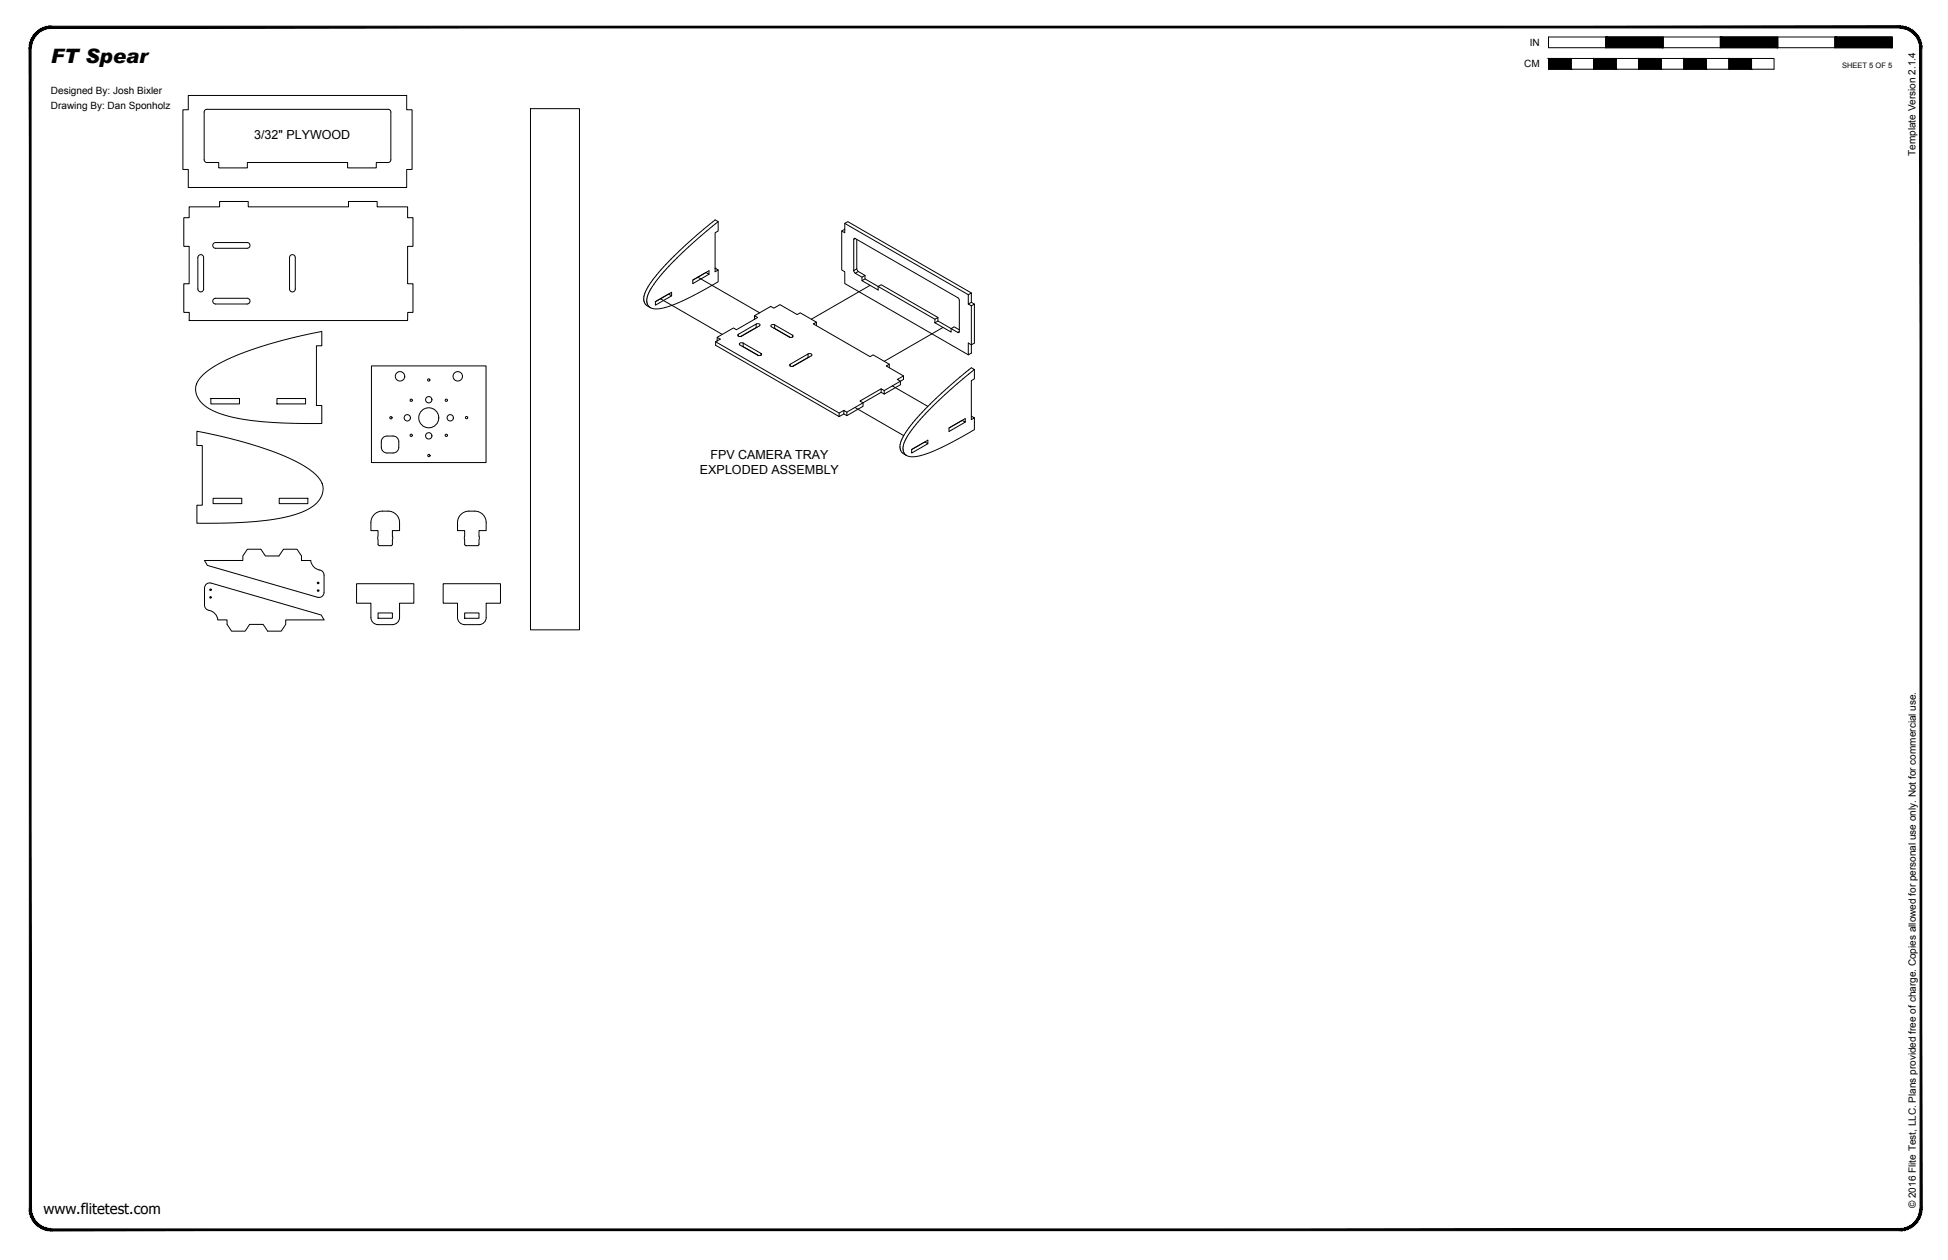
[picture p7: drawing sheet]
<svg xmlns="http://www.w3.org/2000/svg" width="864mm" height="559mm" viewBox="0 0 864 559" stroke-linecap="round" stroke-linejoin="round" font-family="sans-serif">
<!-- layer: 01 CUT -->
<g fill="none" stroke="#000" stroke-width=".44">
<path d="M83.5 42.3h96.8v6.4h2.4v26.5h-2.4v7.9h-96.8v-7.9h-2.4v-26.5h2.4zM235.2 48.2h21.7v231.1h-21.7zM90.5 70.9v-21.2l.2-.7 1-.5h80.8l.5 .5 .3 .7v21.2M90.5 70.9l.2 .7 .6 .4 5.7 .1v2.4h12.7v-2.4h44.4v2.4h12.7v-2.4h5.3l.9-.5 .3-.7M83.9 91.7h13.5v-2.3h12.7v2.3h44.4v-2.3h12.7v2.3h13.5v4.8h2.4v12.7h-2.4v16.6h2.4v12.7h-2.4v3.7h-96.8v-3.7h-2.4v-12.7h2.4v-16.6h-2.4v-12.7h2.4zM318.4 98.3v4.2l-1.4 .7v17.3l1.4-.8-1.4-.7M374.5 99.1l54.8 31.6M88.2 113.2l1.2-.2 .6 .4 .3 .8v14a1.28 1.28 0 0 1-1.3 1.3 1.28 1.28 0 0 1-1.3-1.3v-14zM95.6 107.6h14M95.6 107.6a1.28 1.28 0 0 0-1.3 1.2 1.28 1.28 0 0 0 1.3 1.3h14M109.6 107.6a1.28 1.28 0 0 1 1.2 1.2 1.28 1.28 0 0 1-1.2 1.3M128.9 113.2l1.1-.2 .7 .4 .2 .8v14a1.28 1.28 0 0 1-1.3 1.3 1.28 1.28 0 0 1-1.2-1.3v-14z"/>
<path d="M317 119h.1M318.4 119.7v5.3a94.7 94.7 0 0 1-25.3 11.8 6.3 6.3 0 0 1-7.6-3.2 9.5 9.5 0 0 1 2.4-7.3 126 126 0 0 1 24-24.6l5.1-4.2 1.4 .8a145 145 0 0 0-29.2 28.8 9.1 9.1 0 0 0-2.2 7.7l1.4 1.7M373.2 102.5l1.3 .7v-4.1l1.4-.8 54.7 31.6M374.5 101.7l-1.3 .8v17.2l1.3 .8v5.2l54.8 31.7M379.2 105.8l45.7 26.4 .4 1v13.8l-.7 .4M379.2 105.8l-.7 .4v13.8M379.2 105.8l-.5-.1-.2 .5M379.8 119.2l-1.3 .8M379.8 106.2v13M379.8 119.2l.7 1.2M95.6 132.3h14M95.6 132.3a1.28 1.28 0 0 0-1.3 1.2 1.28 1.28 0 0 0 1.3 1.3h14"/>
<path d="M109.6 132.3a1.28 1.28 0 0 1 1.2 1.2 1.28 1.28 0 0 1-1.2 1.3M290.6 133.8l7.1-4.2v1.6l-1.3-.8zM292.8 132.5l27.4 15.8M297.7 131.2l-7.1 4.1v-1.5M309.4 122.9l27.4 15.8M314.3 121.6l-7.2 4.2v-1.6l7.2-4.1v1.5l-1.3-.7-5.9 3.3M378.5 120l.7 1.2M382.1 124.5l1.4-.8 5.8 3.4v1.5zM383.5 123.7v-1.6l-1.4 .8v1.6M383.5 122.1l-3-1.7-1.3 .8 2.9 1.7M385.7 126.5l-26 15.1M429.3 130.7l1.3-.8v4.2l-1.3 .7z"/>
<path d="M429.3 134.8l1.3 .8 1.4-.7v17.2l-1.4 .8v-17.3M430.6 134.1l1.4 .8M317.3 151.6l54.7 31.6M317.9 151.2v-1.6l1.4 .8-2 1.2v1.5l54.7 31.6v-1.5l2.1-1.2M317.9 151.2h.1M327.3 149.1v-.8l7.9-4.6v1.6l-6.9 3.9M327.3 148.3l-.3 .4 .3 .4h1.5M329.5 152.2v1.5l-.5-.1M329.5 152.2l7.9 4.5M329.5 152.2l-1.1-.2-.7 .6 8.7 5.1M334.5 140l7.2-4.1 1.4 .8 2.7-1.6 7.6 4.4 1.3-.8 7.2 4.2v1.5M334.5 141.6v-1.6l1.4 .8-9.4 5.4-1.4-.7-7.2 4.1"/>
<path d="M335.2 143.7l1.1-.1 .7 .5-8.2 5M335.7 145.1l-.5 .2M337.4 156.7v.9M337.4 156.7l.3 .4-.3 .5h-1.5M343 145.5l.4 .1M343.4 144.1v1.6M343.4 145.7l6.9 3.9M343.4 144.1l7.9 4.6M343.4 144.1l-1.1-.1-.6 .5 8.2 5h1.4l.3-.4-.3-.4M351.3 148.7v.8M358.2 157l1.1-.2 .7 .6-8.2 5h-1.5l-.3-.5 .3-.4M358.7 158.4l-.5 .1"/>
<path d="M361.9 142.9l-1.3 .8 25.1 14.5 1.4-.8 7.2 4.1v1.6M414.5 143.1l1.3-.7 5.8 3.3v1.6zM415.8 142.4v-1.6l-1.3 .8v1.5M415.8 140.8l-25.1-14.5-1.4 .8 25.2 14.5M418.1 145.2l-26.1 15M425.3 146.3l-2.3-1.4-1.4 .8 3 1.7M425.3 147.1l-.2 .4-.5-.1M429.3 152.1l1.3 .8v3.7l-1.3 .8zM90 166.2a60.7 60.7 0 0 1 20.4-10.7 222.8 222.8 0 0 1 32.3-8.5v6.4h-2.4v26.4h2.4v8h-1.9a151.1 151.1 0 0 1-41-3.6 17.9 17.9 0 0 1-12.4-8.5 7.7 7.7 0 0 1 2.6-9.5zM93.5 176.7h12.7v2.4h-12.7zM122.8 176.7h12.7v2.4h-12.7zM164.7 162.3h50.8v42.8h-50.8z"/>
<path d="M350.3 161.5l7.9-4.5v1.5l-6.9 4M350.3 161.5v.9M390.6 172.4l-9.3 5.5 1.3 .7v1.6l-7.2 4.1M392 173.2l-1.4-.8v1.6l-15.2 8.8v1.5l-1.3-.7M394.3 161.5l-1.4 .8 7.6 4.4v1.6l-8.5 4.9v1.6l-1.4-.8M395.6 171.1l15.7 9.1M400.5 166.7l-2.7 1.6 1.4 .8v1.5l-7.2 4.2M432 163.9v4.1l-1.4 .8v17.3l1.4-.8-1.4-.8M87.3 191.2a164.1 164.1 0 0 1 45.9 14.5 21.2 21.2 0 0 1 9.6 8.8 9 9 0 0 1-4.7 10.5 56.3 56.3 0 0 1-24.7 6.3l-13.7 .7-12.4 .1v-8h2.4v-26.5h-2.4zM169.6 194.3l.4-.4a5.1 5.1 0 0 1 4.3-.5l1.1 .2 .8 .7a4.9 4.9 0 0 1 .6 4.1l-.3 1.1-.7 .8a5.1 5.1 0 0 1-4.2 .6l-1.1-.3-.9-.7a4.9 4.9 0 0 1-.6-4zM375.4 182.8l-1.3-.8v1.6l-2.1 1.1M379 180.7l21.6 12.5"/>
<path d="M404.2 199.4l7.1-4.2v1.6l-1.3-.8zM411.3 196.8l-7.1 4.1v-1.5M427.9 187.2l-7.2 4.2v-1.6l7.2-4.1v1.5l-1.3-.8-5.9 3.4M430.6 184.5h.1M432 185.3v5.2a94.4 94.4 0 0 1-25.3 11.9 6.3 6.3 0 0 1-7.6-3.2 9.4 9.4 0 0 1 2.4-7.3 125.8 125.8 0 0 1 24-24.6l5.1-4.2 1.4 .8a145 145 0 0 0-29.2 28.8 9 9 0 0 0-2.2 7.6l1.4 1.7M94.5 221h12.7v2.4h-12.7zM123.8 221h12.7v2.4h-12.7zM165.6 228.5a7.9 7.9 0 0 1 10.3 0l.5 .7a9.3 9.3 0 0 1 .7 6.1h-3.1v6.1l-.7 .6-5.5-.2-.4-3.2 .2-3.3h-3.2a9.3 9.3 0 0 1 .7-6.1zM204.6 227.9a8.2 8.2 0 0 1 9.7 .6l.5 .7a9.3 9.3 0 0 1 .7 6.1h-3.1v6.1l-.7 .6-5.5-.2-.4-3 .2-3.5h-3.2a9.3 9.3 0 0 1 .7-6.1zM91.3 259.3l1-.7h1.3l48.8 14.1 1.3 2.2h-17v2l-2 3h-6l-2-3h-6l-2 3h-6l-2-3v-2h-4.1a5.6 5.6 0 0 0-5-4.7l-.7-.8-.2-1v-7.6zM143.7 255.1l-.3-1.1-.7-.8a5.6 5.6 0 0 1-4.9-4.6h-4.1v-2l-2-3h-6l-2 3h-6l-2-3h-6l-2 3v2h-17l1.2 2.1 48.9 14.2a2.28 2.28 0 0 0 2.9-2.2v-7.6M158.1 258.9h25.4v8.6h-6.4v6.3a3.2 3.2 0 0 1-3.1 3.2h-6.4a3.2 3.2 0 0 1-3.2-3.2v-6.3h-6.3z"/>
<path d="M196.5 258.9h25.4v8.6h-6.4v6.3a3.2 3.2 0 0 1-3.1 3.2h-6.4a3.2 3.2 0 0 1-3.2-3.2v-6.3h-6.3zM167.6 271.8h6.4v2.4h-6.4zM206 271.8h6.4v2.4h-6.4z"/>
<circle cx="177.3" cy="166.9" r="2.09"/>
<circle cx="182.3" cy="177.5" r=".51"/>
<circle cx="190.1" cy="168.5" r=".51"/>
<circle cx="190.1" cy="177.3" r="1.4"/>
<circle cx="197.9" cy="177.5" r=".51"/>
<circle cx="202.9" cy="166.9" r="2.09"/>
<circle cx="173.3" cy="185.3" r=".51"/>
<circle cx="180.6" cy="185.3" r="1.4"/>
<circle cx="182.3" cy="193.1" r=".51"/>
<circle cx="190.1" cy="185.3" r="4.4"/>
<circle cx="190.1" cy="193.3" r="1.4"/>
<circle cx="197.9" cy="193.1" r=".51"/>
<circle cx="199.6" cy="185.3" r="1.4"/>
<circle cx="206.8" cy="185.2" r=".51"/>
<circle cx="190.1" cy="202" r=".51"/>
<circle cx="141" cy="258.5" r=".35"/>
<circle cx="93.3" cy="264.9" r=".35"/>
<circle cx="93.3" cy="261.6" r=".35"/>
<circle cx="141" cy="261.9" r=".35"/>
</g>
<!-- layer: 91_IMPORT -->
<path d="M177.1 267.5h.1M215.5 267.5h.1" fill="none" stroke="#ff0" stroke-width=".44"/>
<!-- layer: 21 FULL-SIZE -->
<path d="M686.5 16.4h25.4v4.8h-25.4zM711.9 16.4h25.4v4.8h-25.4zM737.3 16.4h25.4v4.8h-25.4zM762.7 16.4h25.4v4.8h-25.4zM788.1 16.4h25.4v4.8h-25.4zM813.5 16.4h25.4v4.8h-25.4zM686.5 25.9h10v4.8h10v-4.8h10v4.8h10v-4.8h10v4.8h10v-4.8h10v4.8h10v-4.8h10v4.8h10v-4.8h-10v4.8h-10v-4.8h-10v4.8h-10v-4.8h-10v4.8h-10v-4.8h-10v4.8h-10v-4.8h-10v4.8h-10z" fill="none" stroke="#000" stroke-width=".44"/>
<g fill="#000" stroke="#000" stroke-width=".44">
<path d="M22.3 11.6h.6v.8zM22.3 11.6v.8h.6zM21.6 11.7l.7-.1v.8zM21.6 11.7l.1 .8 .6-.1zM21 11.8l.6-.1 .1 .8zM21 11.8l.1 .8 .6-.1zM20.4 12l.6-.2 .1 .8zM20.4 12l.2 .7 .5-.1zM19.7 12.2l.7-.2 .2 .7zM19.7 12.2l.3 .7 .6-.2zM19.1 12.4l.6-.2 .3 .7zM19.1 12.4l.3 .7 .6-.2zM18.5 12.7l.6-.3 .3 .7zM18.5 12.7l.4 .6 .5-.2zM18 13l.5-.3 .4 .6zM18 13l.3 .6 .6-.3zM17.4 13.3l.6-.3 .3 .6zM17.4 13.3l.4 .6 .5-.3zM16.9 13.7l.5-.4 .4 .6zM16.9 13.7l.5 .6 .4-.4zM16.4 14.1l.5-.4 .5 .6zM16.4 14.1l.5 .6 .5-.4zM15.9 14.5l.5-.4 .5 .6zM15.9 14.5l.6 .6 .4-.4zM15.9 14.5l.6 .6-1-.1zM15.5 15l.6 .5 .4-.4zM15.5 15l.6 .5h-1zM15.1 15.5l.6 .5 .4-.5zM15.1 15.5l.6 .5h-1zM14.7 16l.6 .5 .4-.5zM14.7 16l.6 .5-1 .1zM14.3 16.6l.7 .4 .3-.5zM14.3 16.6l.7 .4-1 .1zM14 17.1l.7 .4 .3-.5zM14 17.1l.7 .4-.9 .2zM13.8 17.7l.7 .3 .2-.5zM13.8 17.7l.7 .3-1 .4zM13.5 18.4l.8 .2 .2-.6zM13.5 18.4l.8 .2-.9 .4zM13.4 19l.7 .2 .2-.6zM13.4 19l.7 .2-.9 .4zM13.2 19.6l.8 .2 .1-.6zM13.2 19.6l.8 .2-.9 .4zM13.1 20.2l.8 .1 .1-.5zM13.1 20.2l.8 .1-.9 .6zM13 20.9h.8l.1-.6zM13 20.9h.8l-.8 .6zM13 21.5h.8v-.6z"/>
<path d="M711.9 16.4l25.4 4.8v-4.8zM711.9 16.4l25.4 4.8h-25.4z"/>
<path d="M762.7 16.4l25.4 4.8v-4.8zM762.7 16.4l25.4 4.8h-25.4z"/>
<path d="M813.5 16.4l25.4 4.8v-4.8zM813.5 16.4l25.4 4.8h-25.4z"/>
<path d="M22.9 12.4h819.2v-.8zM22.9 11.6h819.2l-819.2 .8z"/>
<path d="M13 21.5l.8 514.4v-514.4zM13 21.5l.8 514.4h-.8z"/>
<path d="M686.5 25.9l10 4.8v-4.8zM686.5 25.9l10 4.8h-10z"/>
<path d="M706.5 25.9l10 4.8v-4.8zM706.5 25.9l10 4.8h-10z"/>
<path d="M726.5 25.9l10 4.8v-4.8zM726.5 25.9l10 4.8h-10z"/>
<path d="M746.5 25.9l10 4.8v-4.8zM746.5 25.9l10 4.8h-10z"/>
<path d="M766.5 25.9l10 4.8v-4.8zM766.5 25.9l10 4.8h-10z"/>
<path d="M851.2 21.5l.8-.6v.6zM851.2 20.9v.6l.8-.6zM851.2 20.9l.7-.7 .1 .7zM851.1 20.3l.1 .6 .7-.7zM851.8 19.6l.1 .6-.8 .1zM851 19.8l.1 .5 .7-.7zM851.6 19l.2 .6-.8 .2zM850.9 19.2l.1 .6 .6-.8zM851.4 18.4l.2 .6-.7 .2zM850.7 18.6l.2 .6 .5-.8zM851.2 17.7l.2 .7-.7 .2zM850.5 18l.2 .6 .5-.9zM850.9 17.1l.3 .6-.7 .3zM850.3 17.5l.2 .5 .4-.9zM850.6 16.6l.3 .5-.6 .4zM850 17l.3 .5 .3-.9zM850.3 16l.3 .6-.6 .4zM849.7 16.5l.3 .5 .3-1zM849.9 15.5l.4 .5-.6 .5zM849.3 16l.4 .5 .2-1zM849.5 15l.4 .5-.6 .5zM848.9 15.5l.4 .5 .2-1zM849.1 14.5l.4 .5-.6 .5zM849.1 14.5l-.6 .6 .4 .4zM848.6 14.1l.5 .4-.6 .6zM848.6 14.1l-.5 .6 .4 .4zM848.1 13.7l.5 .4-.5 .6zM848.1 13.7l-.5 .6 .5 .4zM847.6 13.3l.5 .4-.5 .6zM847.6 13.3l-.5 .6 .5 .4zM847 13l.6 .3-.5 .6zM847 13l-.4 .6 .5 .3zM846.5 12.7l.5 .3-.4 .6zM846.5 12.7l-.4 .6 .5 .3zM845.9 12.4l.6 .3-.4 .6zM845.9 12.4l-.3 .7 .5 .2zM845.2 12.2l.7 .2-.3 .7zM845.2 12.2l-.2 .7 .6 .2zM844.6 12l.6 .2-.2 .7zM844.6 12l-.2 .7 .6 .2zM844 11.8l.6 .2-.2 .7zM844 11.8l-.2 .8 .6 .1zM843.4 11.7l.6 .1-.2 .8zM843.4 11.7l-.1 .8 .5 .1zM842.7 11.6l.7 .1-.1 .8zM842.7 11.6v.8l.6 .1zM842.1 11.6h.6v.8zM842.1 11.6v.8h.6z"/>
<path d="M13 535.9h.8l-.8 .6zM13 536.5h.8v-.6zM13 536.5h.8l-.7 .7zM13.8 536.5l-.7 .7 .8-.1zM13.1 537.2l.8-.1-.7 .7zM13.9 537.1l-.7 .7 .8-.1zM13.2 537.8l.8-.1-.6 .7zM14 537.7l-.6 .7 .7-.2zM13.4 538.4l.7-.2-.6 .9zM14.1 538.2l-.6 .9 .8-.3zM13.5 539.1l.8-.3-.5 .9zM14.3 538.8l-.5 .9 .7-.3zM13.8 539.7l.7-.3-.5 .9zM14.5 539.4l-.5 .9 .7-.4zM14 540.3l.7-.4-.4 .9zM14.7 539.9l-.4 .9 .7-.3zM14.3 540.8l.7-.3-.3 .9zM15 540.5l-.3 .9 .6-.4zM14.7 541.4l.6-.4-.2 .9zM15.3 541l-.2 .9 .6-.5zM15.1 541.9l.6-.5-.2 1zM15.7 541.4l-.2 1 .6-.5zM15.5 542.4l.6-.5-.2 1zM16.1 541.9l-.2 1 .6-.6zM16.5 542.3l-.1 1-.5-.4zM16.5 542.3l-.1 1 .5-.6zM16.9 542.7v1l-.5-.4zM16.9 542.7v1l.5-.6zM17.4 543.1v1l-.5-.4zM17.4 543.1v1l.4-.6zM17.8 543.5l.2 1-.6-.4zM17.8 543.5l.2 1 .3-.7zM18.3 543.8l.2 1-.5-.3zM18.3 543.8l.2 1 .4-.7zM18.9 544.1l.2 .9-.6-.2zM18.9 544.1l.2 .9 .3-.7zM19.4 544.3l.3 1-.6-.3zM19.4 544.3l.3 1 .3-.8zM20 544.5l.4 .9-.7-.1zM20 544.5l.4 .9 .2-.7zM20.6 544.7l.4 .9-.6-.2zM20.6 544.7l.4 .9 .1-.8zM21.1 544.8l.5 .9-.6-.1zM21.1 544.8l.5 .9 .1-.8zM21.7 544.9l.6 .9-.7-.1zM21.7 544.9l.6 .9v-.8zM22.3 545l.6 .8h-.6zM22.3 545l.6 .8v-.8z"/>
<path d="M851.2 21.5v514.4h.8zM851.2 21.5h.8v514.4z"/>
<path d="M22.9 545v.8l819.2-.8zM22.9 545.8l819.2-.8v.8z"/>
<path d="M842.1 545l.6 .8h-.6zM842.1 545l.6 .8v-.8zM842.7 545l.7 .7-.7 .1zM842.7 545l.7 .7-.1-.8zM843.3 544.9l.7 .7-.6 .1zM843.3 544.9l.7 .7-.2-.8zM843.8 544.8l.8 .6-.6 .2zM843.8 544.8l.8 .6-.2-.7zM844.4 544.7l.8 .6-.6 .1zM844.4 544.7l.8 .6-.2-.8zM845 544.5l.9 .5-.7 .3zM845 544.5l.9 .5-.3-.7zM845.6 544.3l.9 .5-.6 .2zM845.6 544.3l.9 .5-.4-.7zM846.1 544.1l.9 .4-.5 .3zM846.1 544.1l.9 .4-.4-.7zM846.6 543.8l1 .3-.6 .4zM846.6 543.8l1 .3-.5-.6zM847.1 543.5l1 .2-.5 .4zM847.1 543.5l1 .2-.5-.6zM847.6 543.1l1 .2-.5 .4zM847.6 543.1l1 .2-.5-.6zM848.1 542.7l1 .2-.5 .4zM848.1 542.7l1 .2-.6-.6zM848.5 542.3l1 .1-.4 .5zM848.9 541.9l-.4 .4 1 .1zM848.9 541.9h1l-.4 .5zM849.3 541.4l-.4 .5h1zM849.3 541.4h1l-.4 .5zM849.7 541l-.4 .4h1zM849.7 541l.9-.2-.3 .6zM850 540.5l-.3 .5 .9-.2zM850 540.5l.9-.2-.3 .5zM850.3 539.9l-.3 .6 .9-.2zM850.3 539.9l.9-.2-.3 .6zM850.5 539.4l-.2 .5 .9-.2zM850.5 539.4l.9-.3-.2 .6zM850.7 538.8l-.2 .6 .9-.3zM850.7 538.8l.9-.4-.2 .7zM850.9 538.2l-.2 .6 .9-.4zM850.9 538.2l.9-.4-.2 .6zM851 537.7l-.1 .5 .9-.4zM851 537.7l.9-.5-.1 .6zM851.1 537.1l-.1 .6 .9-.5zM851.1 537.1l.9-.6-.1 .7zM851.2 536.5l-.1 .6 .9-.6zM851.2 536.5l.8-.6v.6zM851.2 535.9v.6l.8-.6z"/>
</g>
<text font-size="8.8" x="22.6" y="28">FT Spear</text>
<text font-size="6.6" x="19.3" y="538.4">www.flitetest.com</text>
<g font-size="5.5">
<text x="112.7" y="61.7">3/32&quot; PLYWOOD</text>
<text x="314.9" y="203.6">FPV CAMERA TRAY</text>
<text x="310.3" y="210.3">EXPLODED ASSEMBLY</text>
</g>
<g font-size="4.4">
<text x="678.2" y="20.4">IN</text>
<text x="675.7" y="29.9">CM</text>
<text x="22.6" y="41.8">Designed By: Josh Bixler</text>
<text x="22.6" y="48.2">Drawing By: Dan Sponholz</text>
<text x="849.2" y="69.1" transform="rotate(-90 849.2 69.1)">Template Version 2.1.4</text>
<text x="849.3" y="535.9" transform="rotate(-90 849.3 535.9)">© 2016 Flite Test, LLC. Plans provided free of charge. Copies allowed for personal use only. Not for commercial use.</text>
</g>
<text font-size="3.3" x="816.7" y="30.4">SHEET 5 OF 5</text>
</svg>
